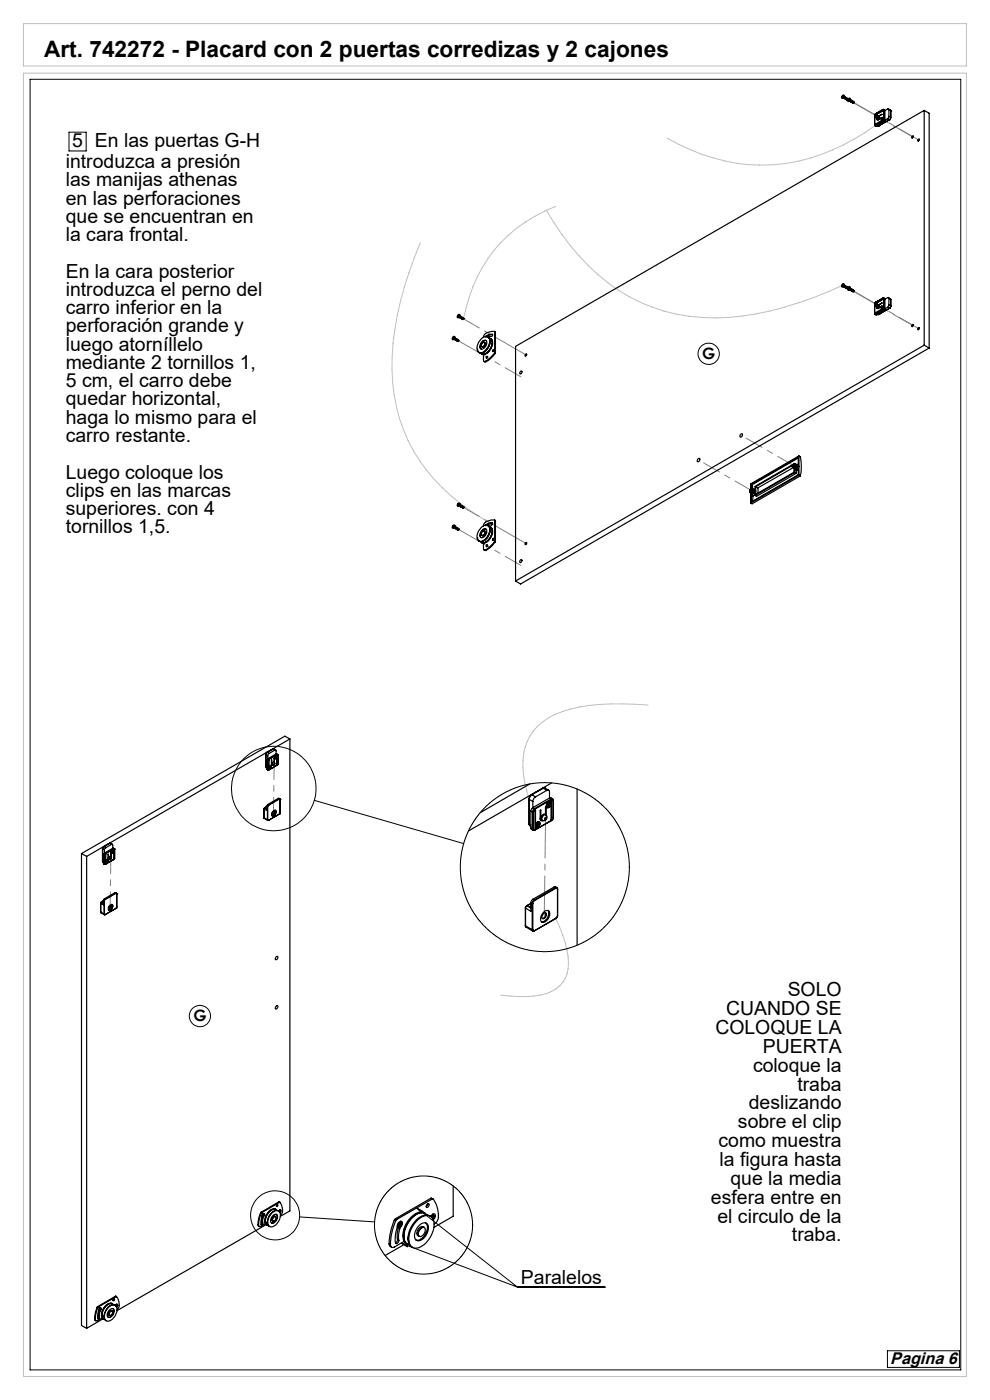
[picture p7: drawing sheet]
<svg xmlns="http://www.w3.org/2000/svg" width="210mm" height="297mm" viewBox="0 0 210 297" stroke-linecap="round" stroke-linejoin="round" font-family="sans-serif">
<g fill="none" stroke="#000" stroke-width=".21">
<path d="M6.4 16.8h197.4v273.8h-197.4zM14.6 28h3.7v4h-3.7zM66.7 169.8l31.7 9.2M63.5 258.2l15.9 1M88.4 256.3l1.3 .7-.3 .4zM88.4 256.3l21.3 16.7M85.1 263.7l1.5 .4-.2 .4zM85.1 263.7l24.6 9.3M109.7 273h18.6M188.2 286.6h15.3v3.5h-15.3z"/>
<circle cx="150.3" cy="75.1" r="2.26"/>
<circle cx="58.1" cy="167.3" r="9"/>
<circle cx="115.6" cy="183.9" r="17.9"/>
<circle cx="42.4" cy="215.6" r="2.25"/>
<circle cx="58.4" cy="257.8" r="5.2"/>
<circle cx="89.8" cy="259.9" r="10.4"/>
</g>
<path d="M115.4 194.3l.3-20.7" fill="none" stroke="#808080" stroke-width=".21" stroke-dasharray="15.2 1.3 1.3 1.3" stroke-dashoffset="6.8"/>
<path d="M5 15.5h200v276.5h-200zM5 5h200v9h-200zM185.7 26.6a41.3 41.3 0 0 1-24.6 8.4 41.4 41.4 0 0 1-19.6-5.7M89.1 51.5a70.7 70.7 0 0 0-5.9 24.2 35.4 35.4 0 0 0 14.6 31.2l2.2 1.6 4.9 3M115.9 44.6a48.5 48.5 0 0 0 17.6 18.4 39.3 39.3 0 0 0 26.8 3.6 77.7 77.7 0 0 0 18.8-6.2M117.9 43.8a29.9 29.9 0 0 0-19 21.5l-.6 2.4M137.5 149.6a52.5 52.5 0 0 0-16.5 .8 13.4 13.4 0 0 0-8.6 5.8 15 15 0 0 0-.7 11.5l.6 1.9M117.9 194.8a21.5 21.5 0 0 1 2.6 10.7 6.5 6.5 0 0 1-5.8 5.6 25.6 25.6 0 0 1-8.5 0" fill="none" stroke="#c0c0c0" stroke-width=".21"/>
<path d="M97.3 72.3l13.2 7.6M111.6 75.3l-13.3-7.6M97.3 112.3l13.2 7.6M111.6 115.3l-13.3-7.6" fill="none" stroke="#808080" stroke-width=".21" stroke-dasharray="15.2 1.3 1.3 1.3" stroke-dashoffset="7.6"/>
<path d="M158.3 93l10 5.8M159.3 104l-10-5.8" fill="none" stroke="#808080" stroke-width=".21" stroke-dasharray="15.2 1.3 1.3 1.3" stroke-dashoffset="11.3"/>
<path d="M179.9 21.1l13.7 7.9M181.1 21.8l13.8 7.9M179.9 61.1l13.7 7.9M181.1 61.8l13.8 7.9" fill="none" stroke="#808080" stroke-width=".21" stroke-dasharray="15.2 1.3 1.3 1.3" stroke-dashoffset="7.9"/>
<path d="M58 172.4l.2-10.3M23.5 182.1l-.1 10.3" fill="none" stroke="#808080" stroke-width=".21" stroke-dasharray="15.2 1.3 1.3 1.3" stroke-dashoffset="12"/>
<path d="M88.4 256.3l1.3 .7-.3 .4zM85.1 263.7l1.5 .4-.2 .4z" fill="#000"/>
<g fill="none" stroke="#000" stroke-width=".25">
<path d="M178.6 20.6h.1M178.6 20.6h.2M178.7 20.6h.1M178.7 20.2a.23 .23 0 0 1 .4 0 .23 .23 0 0 1-.1 .4 .28 .28 0 0 1-.2 .3 .28 .28 0 0 1-.3-.2zM178.8 20.6h.1M178.8 20.4h.1M178.8 20.4v.1M178.8 20.4v.3v-.1M178.8 20.5l-.2 .1M178.8 20.5h.1M178.8 20.5l-.1 .1M178.9 20.5l.1-.1-.2 .1"/>
<path d="M179.1 20.4l-.1 .3-.2 .1M179.1 20.5l.1 .2-.2 .2 .1-.3M179.2 20.6l-.1 .2M179.2 20.6l.1 .1-.2 .3 .1-.3M179.3 20.7l-.1 .2M179.3 20.6l.2 .2-.2 .2 .1-.3M179.4 21h.1M179.5 20.8l-.1 .2M179.5 20.7l.1 .2-.2 .2 .1-.3M179.6 20.9l-.1 .2M179.6 20.8l.1 .2-.1 .2 .1-.3M179.7 21.1v.1"/>
<path d="M179.7 21.2h.1M179.7 21v.2M179.7 20.9l.2 .1M179.9 21.2l.1 .1M180 21.3h.1M180 20.9a.29 .29 0 0 1 .4 .1 .29 .29 0 0 1-.2 .4l-.3 .2a.41 .41 0 0 1 .1-.7zM180 21v.2M180 21v.4l.1-.1M180 21.2h-.1M180 21.2h.1M180 21h.1M180.2 21.2v-.2l-.3 .2"/>
<path d="M180.2 21.4h.1M180.3 21v.4l-.2 .1M180.3 21.2v.2M180.3 21.1l.1 .2-.1 .2-.1-.1M180.4 21.3v.2M180.4 21.2l.2 .1-.2 .3 .1-.3M180.6 21.4l-.1 .2M180.6 21.3l.1 .2-.1 .2 .1-.3M180.7 21.6v.1M180.7 21.4v.3M180.7 21.4l.2 .2-.2 .2 .1-.3M180.9 21.5l-.1 .2"/>
<path d="M180.9 21.4l.1 .1-.1 .4v-.3M181 21.6l-.1 .2M181 21.6l.2 .2-.2 .1v-.1M181.2 21.7l-.1 .2M185.5 26.6l.1 .1M185.5 24.4h.1M185.5 24.4v2.1M185.6 26.6h.1M185.6 24.4h.1M185.6 26.7l.3 .1M185.6 26.7h.1M185.7 24.5l.2-.2a.28 .28 0 0 1 .1 .4 .28 .28 0 0 1-.4 .1z"/>
<path d="M185.7 26.6v.1M185.7 24.1v.1M185.7 26.7l.2 .1M186 25.3l.2 .2 .9-.6-.8 .4M186 25.3l.3 .1M186.1 24.5l-.2-.1-.1 .2v.2h.1M186.1 26.7h.1M186.2 26.6l.2 .1M186.3 24.7l.8-.5-.7 .5M186.3 25.3l.1 .1M186.3 24.7a.34 .34 0 0 0-.4 .2 .34 .34 0 0 0 .1 .4M186.3 24.7a.36 .36 0 0 1 0 .6"/>
<path d="M186.3 24.7v.4l-.3 .2M186.4 26.7h-.2M186.4 26.7h.1M187.2 25.5l.1-.1a.22 .22 0 0 0 .1-.3 .22 .22 0 0 0-.4-.1 .27 .27 0 0 0-.1 .3 .27 .27 0 0 0 .1 .2M187.3 25.7h.1M187.3 23.2h.1M187.3 23.2l-1.6 .9M187.3 25.7l-1.6 .9M187.3 25.6l.1-.2-1.8 1v.2M187.3 23.2l-1.7 1-.1 .2 1.8-.9M187.3 23.2v.3M187.3 25.7l.2 .2"/>
<path d="M187.3 25.6l-1.7 1M187.3 25.6h.1M187.3 25.7l-1.6 1M187.3 23.5h.1M187.4 25.4v.1M187.4 25.2v-.1a.21 .21 0 0 0-.3 .1 .21 .21 0 0 0 0 .3M187.4 23.2h.1M187.4 25.6l-1.8 1M187.4 23.5l-1.8 .9M187.4 25.5l-.1 .2M187.4 25.5v.1M187.4 23.2v.3"/>
<path d="M187.4 23.2l.1 .2M187.5 23.2h-.2M187.5 25.4h.1M187.5 25.4l-.1 .1M187.5 23.4h.1M187.5 23.2l.2 .3M187.5 23.2v.2M187.5 23.4v2M187.5 25.9l-1.6 .9M187.5 25.4l-.2 .3M187.5 25.4l.2 .1M187.5 23.4l.2 .1"/>
<path d="M187.7 25.5l-.2 .4M187.7 23.5v2M188.3 25.2l.4 .2M188.3 25.2l-.6 .3M188.5 23.1l.4 .4M188.6 24.7l-.3 .5M188.6 23.3l-.3-.2-.6 .4M188.6 23.3v1.4M188.6 24.7l.3 .2M188.6 23.3l.3 .2M188.7 25.4h.1M188.7 25.4l-2.3 1.3"/>
<path d="M188.9 24.9l-.2 .5M188.9 24.9h.1M188.9 23.5h.1M188.9 23.5v1.4M193.7 28.9l-.2 .4M194.8 29.6l.1-.1a.19 .19 0 0 1 .1 .3 .19 .19 0 0 1-.3-.1zM195 29.6l-.2 .3M196 23.4l-86.6 50.1v49.8M196 23.4v49.8M196 23.4l1.1 .6v49.8M96 71.8h.2M96 71.8h.1"/>
<path d="M96.1 71.5v-.1a.23 .23 0 0 1 .4 0 .23 .23 0 0 1-.1 .4 .28 .28 0 0 1-.1 .3 .28 .28 0 0 1-.4-.2zM96.1 71.8h.1M96.2 71.5v.2M96.2 71.5v.4v-.1M96.2 71.7l-.2 .1M96.2 71.8h.1M96.2 71.7h.1M96.2 71.5v.1M96.2 71.7l-.1 .1M96.3 71.7l.1-.1-.2 .1M96.5 71.5l-.1 .4-.2 .1M96.5 71.6l.1 .3-.2 .2 .1-.3"/>
<path d="M96.6 71.8l-.1 .2M96.6 71.8l.1 .1-.1 .2 .1-.2M96.7 72.1h.1M96.7 71.9v.2M96.7 71.8l.2 .2-.2 .2 .1-.3M96.9 72l-.1 .2M96.9 71.9l.1 .2-.2 .2 .1-.3M97 72.1l-.1 .1M97 72l.2 .2-.2 .2 .1-.3M97.1 72.3v.1M97.1 67.1h.1M97.1 67.1l.1 .1"/>
<path d="M97.1 66.8h.1a.23 .23 0 0 1 .3 0 .23 .23 0 0 1 0 .3 .28 .28 0 0 1-.2 .3 .28 .28 0 0 1-.3-.1zM97.2 72.1l-.1 .3M97.2 72.1l.1 .1-.1 .3-.1-.1M97.2 67.2h.1M97.2 66.9v.4v-.2M97.2 66.9v.1M97.2 67l-.1 .1M97.2 67.1l.1 .1M97.2 67l.1 .1M97.2 66.9h.1M97.3 72.2l-.1 .2M97.3 72.2h.1"/>
<path d="M97.3 67.1l-.1 .1M97.4 67v-.1l-.1 .2M97.4 67.3l-.1 .1M97.5 66.9l-.1 .4M97.5 67.1l-.1 .2M97.5 67l.1 .2-.1 .2-.1-.1M97.6 67.2v.1M97.6 67.1l.2 .2-.2 .2 .1-.3M97.7 67.4h.1M97.8 67.2v.2M97.8 67.2l.1 .1-.1 .3 .1-.3M97.9 67.3v.2"/>
<path d="M97.9 67.3l.2 .1-.2 .3 .1-.3M98.1 67.4l-.1 .2M98.1 67.3l.1 .2-.2 .2 .1-.3M98.1 67.7h.1M98.2 67.5v.2M98.2 67.4l.2 .2-.2 .2-.1-.1M98.4 67.6h.1M98.4 67.6l-.1 .2M102.2 71.8a.95 .95 0 0 1 1.2-.3 .95 .95 0 0 1 .5 1.2l-.1 .2a2.2 2.2 0 0 1-2.1 1.9 1.74 1.74 0 0 1 .1-2.6zM102.3 72.5a.57 .57 0 0 1 .8-.2 .57 .57 0 0 1 .1 .8 .88 .88 0 0 1-1.4 .8 1.39 1.39 0 0 1 .5-1.4zM102.3 72.8a.3 .3 0 0 1 .4-.2 .3 .3 0 0 1 .1 .5 .39 .39 0 0 1-.2 .4 .39 .39 0 0 1-.5-.1zM102.6 75.2v1.2a.26 .26 0 0 0 .1 .3 .26 .26 0 0 0 .3 0"/>
<path d="M102.7 76.7h.4M102.8 72.6a.55 .55 0 0 1 .1 .7 .55 .55 0 0 1-.7 .3 .64 .64 0 0 0 .6-1zM103 71.5a.86 .86 0 0 1 .8 .3 .86 .86 0 0 1 .1 .9 2.3 2.3 0 0 1-2.1 2.2l-.3-.3-.2-.6M103 76.7h.1M103.1 72.2a1.27 1.27 0 0 0-1 1.8M103.4 75.7l-.1 .3M103.8 71.7a1.27 1.27 0 0 1 .3 2 1.8 1.8 0 0 1-2 1.3l-.2-.1M104 71.8a1.37 1.37 0 0 1 .2 2 1.69 1.69 0 0 1-2.1 1.3 1.65 1.65 0 0 0 2-1.2 1.64 1.64 0 0 0-.1-2.1zM104.4 70.9a.33 .33 0 0 1-.1 .5 .33 .33 0 0 1-.4 0l-.4 .1a1.6 1.6 0 0 1 0 2.4 1.42 1.42 0 0 1-1.9 .9M104.4 70.9a1.71 1.71 0 0 0-1.5 .5M104.4 70.9l-1.2 .5M104.8 74.3l-.2 .3"/>
<path d="M104.9 70.3l-.9 .1a1.4 1.4 0 0 0-1.4 1.1M104.9 70.3l.1 .1M104.9 74.9l-.9 1-1 .8M104.9 70.3l.2 .2M104.9 74.9l.2 .1M105 74.7l-.1 .2M105 70.4v4.3M105 74.7l.1 .1M105 70.4l.1 .1M105.1 75l-1 1-1 .7M105.1 74.8v.2M105.1 70.5v4.3"/>
<path d="M110.4 78.8l.2-.1a.29 .29 0 0 1 .1 .4 .29 .29 0 0 1-.5 .1zM111.5 75.1h.2a.25 .25 0 0 1 0 .3 .25 .25 0 0 1-.3 .1zM111.7 75.2l-.2 .3M178.6 60.6h.1M178.6 60.3h.1a.23 .23 0 0 1 .4-.1 .23 .23 0 0 1-.1 .4 .28 .28 0 0 1-.2 .3 .28 .28 0 0 1-.3-.2zM178.7 60.6h.1M178.8 60.5v.1M178.8 60.4v.1M178.8 60.4v.3v-.1M178.8 60.5l-.2 .1M178.8 60.4h.1M178.8 60.6h-.2"/>
<path d="M178.8 60.5l.2-.1zM179 60.5l-.2 .1M179.1 60.4l-.1 .3-.2 .2M179.1 60.5l.1 .2-.2 .2 .1-.3M179.2 60.6l-.1 .2M179.2 60.6l.1 .1-.2 .3 .1-.3M179.3 60.7l-.1 .2M179.3 60.6l.2 .1-.2 .4 .1-.4M179.5 60.8l-.1 .2M179.5 60.7l.1 .2-.2 .2 .1-.2M179.6 60.9l-.1 .2M179.6 60.8l.1 .2-.1 .2 .1-.3"/>
<path d="M179.7 61.2h.1M179.7 61v.2M179.7 60.9l.2 .1M179.9 61.2h.1M179.9 61.2l.1 .1M180 61.3h.1M180 60.9a.29 .29 0 0 1 .4 .1 .29 .29 0 0 1-.2 .4l-.2 .2a.35 .35 0 0 1-.3-.4 .35 .35 0 0 1 .3-.3zM180 61v.2M180 61v.4v-.2M180 61.2l.1 .1M180 61h.1M180 61.2h-.1"/>
<path d="M180 61.2h.1M180.2 61.2v-.2l-.2 .3M180.2 61.4h.1M180.3 61.2l-.2 .3M180.3 61.2v.2M180.3 61.1l.1 .2-.1 .2-.1-.1M180.3 61v.2M180.4 61.3v.2M180.4 61.2l.2 .2-.2 .2 .1-.3M180.6 61.4l-.1 .2M180.6 61.3l.1 .2-.1 .2 .1-.3M180.7 61.5v.1"/>
<path d="M180.7 61.4l.2 .2-.2 .2 .1-.3M180.9 61.5l-.1 .2M180.9 61.5l.1 .2-.2 .2 .1-.3M180.9 61.8h.1M181 61.6v.2M181 61.6l.2 .2-.2 .1v-.1M181.2 61.7l-.1 .2M185.5 64.4l.1 2.3M185.5 64.5h.1M185.6 66.6h.1M185.6 64.4h.1M185.6 66.7l.3 .1"/>
<path d="M185.6 64.4l-.1 .1M185.6 66.7h.1M185.7 64.5l.2-.2a.28 .28 0 0 1 .1 .4 .28 .28 0 0 1-.4 .1zM185.7 66.6v.1M185.7 66.7l.2 .1M186 65.3l.3 .1 .8-.5-.8 .4M186 64.8l.2 .1-.2 .1zM186 65.3l.3 .1M186.1 64.5l-.3 .1v.2h.1M186.1 66.7h.1M186.2 66.6l.2 .1M186.3 64.7l.8-.5-.7 .5"/>
<path d="M186.3 65.3l.1 .1M186.3 64.7a.34 .34 0 0 0-.4 .2 .34 .34 0 0 0 .1 .4M186.3 64.7a.36 .36 0 0 1 0 .6M186.3 64.7l.1 .1a.4 .4 0 0 1-.4 .5M186.4 66.7h-.2M186.4 66.7h.1M187.2 65.5l.2-.4a.3 .3 0 0 0-.4 .1 .3 .3 0 0 0 0 .4M187.3 63.2l.2 .2M187.3 63.2l-1.6 1M187.3 65.7v.1M187.3 63.2h.1M187.3 65.7l-1.6 .9"/>
<path d="M187.3 65.6l.1-.2-1.8 1v.2M187.3 63.2l-1.7 1v.2M187.3 63.2v.3M187.3 65.8l.2 .1M187.3 65.6l-1.7 1M187.3 65.6h.1M187.3 65.8l-1.6 .9M187.3 63.5l-1.7 .9M187.3 63.5h.1M187.4 65.4v.1M187.4 65.2h-.3v.3M187.4 63.2h.1"/>
<path d="M187.4 65.6l-1.8 1M187.4 63.5l-1.8 .9M187.4 65.5l-.1 .2M187.4 65.5v.1M187.4 63.2v.3M187.4 63.2l.1 .2M187.5 65.4h.1M187.5 65.4l-.1 .1M187.5 63.4h.1M187.5 63.2l.2 .3M187.5 63.4v2M187.5 65.9l-1.6 .9"/>
<path d="M187.5 65.4l-.2 .4M187.5 65.4l.2 .1M187.5 63.4l.2 .1M187.7 65.5l-.2 .4M187.7 63.5v2M188.3 65.2l.4 .2M188.3 65.2l-.6 .3M188.5 63.1l.3 .3M188.6 64.7l-.3 .5M188.6 63.3l-.3-.2-.6 .4M188.6 64.7l.3 .2M188.6 63.3v1.4"/>
<path d="M188.6 63.3l.3 .2M188.7 65.4h.1M188.7 65.4l-2.3 1.3M188.8 63.4l.1 .2M188.8 63.4l.1 .1M188.9 64.9l-.2 .5M188.9 64.9h.1M188.9 63.5v1.4M193.4 69l.2-.2a.22 .22 0 0 1 .1 .3 .22 .22 0 0 1-.3 .1zM193.7 68.9l-.2 .4M194.7 69.6l.2-.1a.2 .2 0 0 1 .1 .3 .2 .2 0 0 1-.3 0zM195 69.6l-.2 .4"/>
<path d="M196 73.2l-86.6 50.1M196 73.2l1.1 .6M197.1 73.8l-86.7 50.1-1-.6M148 97.4l.1-.1a.23 .23 0 0 1 .3 0 .23 .23 0 0 1 0 .3 .28 .28 0 0 1-.2 .4 .28 .28 0 0 1-.3-.2zM157.2 92a.32 .32 0 0 1 .3 .4 .32 .32 0 0 1-.3 .3 .37 .37 0 0 1-.3-.3 .37 .37 0 0 1 .3-.4zM168.1 99h.1M168.1 98.9v.1M168.1 98.9h.1M168.1 99v.1M168.1 98.7v.2M168.1 98.7h.1M168.1 99.1h.1"/>
<path d="M168.1 98.7l-7.8 4.6M168.2 98.7h.1M168.2 99.1h.1M168.2 99.1l.5 .3M168.2 98.5v.2M168.2 98.5h.1M168.2 99.1l.6 .3M168.3 99.1h.1M168.3 99.1l.6 .3M168.3 99.2l-7.5 4.3M168.3 98.5h.1M168.4 98.5h-.1"/>
<path d="M168.4 99l-.1 .1M168.4 99h.1M168.4 99l.6 .3M168.4 98.4h.1M168.4 98.4l.1 .1M168.4 99.3v.9l-8.1 4.7v-1.6M168.4 98.4v.1M168.4 99l.6 .4M168.5 99h-.1M168.5 99l.6 .3M168.5 98.4h.1M168.5 98.5h.1"/>
<path d="M168.5 99h.1M168.5 98.4l.7 .5M168.5 98.4v.1M168.5 98.4l.1 .1M168.5 98.8v.2M168.5 98.8h.1M168.5 98.8l.6 .4M168.5 98.8l.6 .3M168.6 98.5h.1M168.6 98.6h.1M168.6 98.7h.1M168.6 98.8h.1"/>
<path d="M168.6 98.3l.3 .2v.2M168.6 98.5l.5 .3M168.6 99.7l.7-.5v1.5l-9.9 5.8v-1.5M168.6 98.3l-8.4 4.9v.5l-.3 .2M168.6 98.3v.2M168.6 99.4v.2l.3-.2M168.6 99.7v.6M168.6 98.5h-.1M168.6 98.7l.5 .3M168.6 98.6l.6 .3M168.6 98.8l.5 .4M168.6 99.7l.3 .2"/>
<path d="M168.6 98.7l-.1 .1M168.6 98.5l.6 .4M168.6 98.6l.6 .4M168.6 98.5v.1M168.6 98.6v.1M168.6 98.7l.6 .4M168.7 99.4h.1M168.8 99.4h.1M168.9 99.4h.1M168.9 99.9v.5M168.9 98.7l.4-.2v-1.5l-9.9 5.7M168.9 99.3l.1 .1"/>
<path d="M169 99.3v.1M169 99.3h.1M169 98.7l.3-.2v.7l-.4 .2M169.1 99.3h.1M169.1 98.8h.1M169.1 99.2v.1M169.1 99.1v.1M169.1 99.2h.1M169.1 98.8l.2 .2M169.1 99l.1 .1M169.2 99.1h.1M169.2 99h.1"/>
<path d="M169.2 99.1l-.1 .1M169.2 99h-.1M169.3 99h.1M169.3 99.6l-.4 .3M169.3 97.2l-9.7 5.6M169.5 96.7l.3 .2a9.9 9.9 0 0 1 0 4.1M169.5 96.7v4.1M169.5 96.7l-10.3 6v1M96 111.8h.1M96.1 111.5v-.1a.23 .23 0 0 1 .4 0 .23 .23 0 0 1-.1 .4 .28 .28 0 0 1-.1 .3 .28 .28 0 0 1-.4-.2zM96.1 111.8h.1M96.2 111.7v.1"/>
<path d="M96.2 111.5v.2M96.2 111.5v.4v-.1M96.2 111.7l-.2 .1M96.2 111.5v.1M96.2 111.8h-.2M96.2 111.7l.2-.1zM96.3 112h-.1M96.4 111.7l-.2 .1M96.5 111.5l-.2 .5M96.5 111.8l-.1 .1M96.5 111.7l.1 .2-.2 .2v-.2M96.6 111.8l-.1 .2"/>
<path d="M96.6 111.8l.1 .1-.1 .2 .1-.2M96.7 112.1h.1M96.7 111.9v.2M96.7 111.8l.2 .1-.2 .4v-.2l.1-.2M96.9 112l-.1 .2M96.9 111.9l.1 .2-.2 .2 .1-.3M97 112.1l-.1 .2M97 112l.2 .2-.2 .2 .1-.3M97.1 112.4h.1M97.1 107.1l.1 .1M97.1 106.9l.1-.1a.23 .23 0 0 1 .3 0 .23 .23 0 0 1 0 .3 .28 .28 0 0 1-.2 .3 .28 .28 0 0 1-.3-.1zM97.2 112.1l-.1 .3"/>
<path d="M97.2 112.1l.1 .2-.1 .2-.1-.1M97.2 107.2h.1M97.2 107l.1 .1M97.2 106.9v.4l.1-.1M97.2 106.9v.1M97.2 107l-.1 .1M97.2 106.9h.1M97.3 112.3h.1M97.3 112.3l-.1 .1M97.3 107.1h-.2M97.3 107l.1-.1zM97.4 107l-.1 .1"/>
<path d="M97.5 106.9v.4l-.2 .1M97.5 107l.1 .2-.1 .2v-.3M97.6 107.2v.1M97.6 107.1l.2 .2-.2 .2 .1-.3M97.7 107.5h.1M97.8 107.2v.3M97.8 107.2l.1 .2-.1 .2 .1-.3M97.9 107.3v.2M97.9 107.3l.2 .2-.2 .2 .1-.3M98.1 107.4l-.1 .2M98.1 107.3l.1 .2-.2 .2 .1-.2M98.1 107.7h.1"/>
<path d="M98.2 107.5v.2M98.2 107.4l.2 .2-.2 .2v-.1M98.4 107.6h.1M98.4 107.6l-.1 .2M102 112a1.01 1.01 0 0 1 .9-.6 1.01 1.01 0 0 1 1 .6 2.47 2.47 0 0 1-2.2 2.8 1.6 1.6 0 0 1 0-2.4zM102.3 112.9a.34 .34 0 0 1 .6-.2 .34 .34 0 0 1-.1 .6 .35 .35 0 0 1-.6 .3 .35 .35 0 0 1 0-.6zM102.4 112.4a.56 .56 0 0 1 .8-.1 .56 .56 0 0 1 0 .8 .92 .92 0 0 1-1.4 .8 1.46 1.46 0 0 1 .6-1.5zM102.6 115.2v1.2a.26 .26 0 0 0 .1 .3 .26 .26 0 0 0 .3 0M102.6 111.5h.1M102.7 116.7h.4M102.8 112.6a.55 .55 0 0 1 .1 .7 .55 .55 0 0 1-.7 .3 .64 .64 0 0 0 .6-1zM103 111.5a.86 .86 0 0 1 .8 .3 .86 .86 0 0 1 .1 .9 2.3 2.3 0 0 1-2.1 2.2l-.3-.3-.2-.6"/>
<path d="M103 116.7h.1M103.1 112.3a1.27 1.27 0 0 0-1 1.7M103.4 115.7l-.1 .3M103.4 115.7h.1M103.8 111.7a1.27 1.27 0 0 1 .3 2 1.8 1.8 0 0 1-2 1.3l-.2-.1M104 111.8a1.37 1.37 0 0 1 .2 2 1.69 1.69 0 0 1-2.1 1.3 1.65 1.65 0 0 0 2-1.2 1.64 1.64 0 0 0-.1-2.1zM104.4 110.9l.1 .1a.47 .47 0 0 1-.7 .4l-.3 .1a1.63 1.63 0 0 1 0 2.4 1.51 1.51 0 0 1-1.9 .9M104.4 110.9a1.71 1.71 0 0 0-1.5 .5M104.4 110.9h.1M104.5 111h-.5l-.8 .4M104.8 114.3l-.2 .3M104.9 114.9l-.9 1-1 .8"/>
<path d="M104.9 110.3l.2 .2M104.9 114.9l.2 .1M105 110.4a2.24 2.24 0 0 0-2.4 .9v.2M105 114.7l-.1 .2M105 110.4v4.3M105 114.7l.1 .1M105 110.4l.1 .1M105.1 115l-1 1-1 .7M105.1 114.8v.2M105.1 110.5v4.3M110.4 118.8l.2-.1a.29 .29 0 0 1 .1 .4 .29 .29 0 0 1-.5 .1zM111.4 115.2l.3-.1a.25 .25 0 0 1 0 .3 .25 .25 0 0 1-.3 .1z"/>
<path d="M111.7 115.2l-.2 .3M159 104.2h.1M159 104.1h.1M159 104.2l.1 .1M159 104v.1M159.1 104h-.1M159.1 103.9h.1M159.1 104.3h.1M159.1 104.3l.6 .4M159.2 103.7l-.1 .2M159.2 103.7h.1M159.2 104.3h.1"/>
<path d="M159.2 104.3l.6 .4M159.2 104.4v2.3M159.3 104.3l.5 .3M159.3 103.7h.1M159.3 104.3h.1M159.3 103.7h-.1M159.3 104.2v.1M159.3 104.2l.6 .4M159.3 103.6h.1M159.3 103.6l.1 .1M159.3 103.6v.1M159.4 103.7h.1"/>
<path d="M159.4 102.7l.1 1M159.4 104.2h-.1M159.4 103.7l.7 .3M159.4 104.5v.4l.4-.3M159.4 105l.8-.5v.6M159.4 102.7l.2 .1M159.4 105l.3 .2M159.4 104.2l.6 .3M159.4 104.2h.1M159.4 104.1l.6 .4M159.5 103.7h.1M159.5 104.1h-.1"/>
<path d="M159.5 104.1h.1M159.5 104.1l.6 .3M159.5 103.7l.1 .2M159.5 104h.1M159.5 104l.6 .4M159.5 104l.6 .3M159.5 103.7l.6 .3M159.5 103.9l.6 .3M159.5 103.7l.6 .4zM159.5 103.9l.6 .4M159.6 102.8l.1 1M159.6 103.9h.1"/>
<path d="M159.6 103.9l.5 .3M159.6 103.9l-.1 .1M159.7 104.7h.1M159.7 105.2l-.1 1.2M159.8 104.6h.1M159.9 104.6h.1M159.9 104l.3-.1v.6l-.4 .1M160 104.5h.1M160 104h.1M160.1 104.4h.1M160.1 104h.1M160.1 104.1h.1"/>
<path d="M160.1 104.3h.1M160.1 104.2h.1M160.2 104.9l-.5 .3M160.3 103.3l.5 .2M160.8 103.5v1.1M168.6 100.3l-8.4 4.8M168.6 100.3l.3 .1M168.9 100.4l-8.4 4.9-.3-.2M169.5 100.8l-10.3 5.9M169.5 100.8l.3 .2M169.8 101l-10.3 5.9-.3-.2M56.7 159.6l-.3 .5"/>
<path d="M56.7 159.6h.1M56.7 159.6l.4 .2M57.1 159.8l-.3 .5M57.9 158.9h.1M57.9 158.9l-1.2 .7M57.9 158.9l.4 .2M58.1 158.9h-.2M58.1 158.9l.4 .2M58.3 159.1h.2l.1 .8M58.3 159.1l-1.2 .7M58.6 159.9l.3 .2M58.6 159.9l-1.8 1.1"/>
<path d="M58.6 159.9l.1 .2M61.5 156.8l-43.1 24.9M61.5 156.8v100.1l-2.1 1.2M61.5 156.8l-1.1-.6-43.1 24.9M22 179.6l-.3 .5M22 179.6h.1M22 179.6l-.2 .5M22 179.6l.4 .2M22.4 179.8l-.2 .5M23.2 178.9h.3M23.2 178.9h.1M23.2 178.9l-1.2 .7"/>
<path d="M23.2 178.9l.4 .2M23.5 178.9h-.3M23.5 178.9l.3 .2M23.6 179.1h.3v.8M23.6 179.1l-1.2 .7M23.9 179.9l.3 .2M23.9 179.9l-1.7 1.1M23.9 179.9l.2 .2M56 173.5l.8 .6M56 171.6h.1M56 173.5h.1M56 171.6v1.9"/>
<path d="M56 173.5l.7 .4M56.1 171.4l-.1 .2M56.1 171.4h.1M56.2 171.4l-.2 .2M56.2 171.4l.4 .2M56.4 162.7l.1 .2M56.4 160.1v2.6M56.4 160.1h.1M56.4 162.7h.1M56.4 160.1l.4 .2M56.4 162.7l.2 .1M56.4 171.2l-.3 .2"/>
<path d="M56.4 171.2l-.2 .2M56.4 171.2l.2 .1M56.5 162.9h.1M56.6 163.1l.2 .3M56.6 171.1h.1M56.6 171.1v.8l-.6-.3M56.6 161.3v1.8M56.6 171.4v.2M56.6 161.3l.2 .1M56.6 163.1l.2 .1M56.7 171.1h.1M56.7 173.9h.1"/>
<path d="M56.7 173.9l.1 .2M56.7 171.1v2.8M56.8 163.2l.1 .2M56.8 163.2v.2M56.8 161.4v1.8M56.8 170.7l-.2 .4M56.8 173.9l.2 .1M56.8 161l-.2 .3M56.8 170.7l.1 .1M56.8 160.3v.7M56.8 171.1v2.8M56.8 161l.2 .1"/>
<path d="M56.8 163.4h.1M56.9 163.3v.1M56.9 161.3v.1M56.9 161.3v2M56.9 163.3h.1M56.9 161.3l-.1 .1M56.9 161.4l.2-.2v2.1h-.2M56.9 161.3h.1M56.9 161.4v1.9M56.9 170.8l-.2 .3M56.9 170.8h.1M57 174l-.2 .1"/>
<path d="M57 170.8l-.2 .3M57 161.1l-.2 .3M57 161.1h.1M57 174h.1M57 161.1l-.1 .2M57 161.2l-.1 .1M57 161.2h.1M57.1 162.8a.24 .24 0 0 1 .1-.3 .24 .24 0 0 1 .3 .1v.1a.28 .28 0 0 1-.1 .3 .28 .28 0 0 1-.3 0M57.1 162.7a.28 .28 0 0 1 .3-.3 .28 .28 0 0 1 .2 .3 .28 .28 0 0 1-.2 .3l-.3 .2M57.3 162.8l-.2 .1 .1-.1M57.3 162.7h.1M57.3 162.8h.1"/>
<path d="M57.3 162.9v.1M57.3 162.7v-.1v.4M57.3 162.8v.2M57.3 162.7h.2M57.4 162.7l-.1 .1M57.4 162.7h.1M57.5 162.7l-.2 .1M57.6 162.2l.2 .1M57.6 162.1h.1M57.6 162.1v-.9v1l.3 .1M57.9 172.1a.42 .42 0 0 1 .6-.1 .42 .42 0 0 1 0 .6 .47 .47 0 0 1-.4 .5 .47 .47 0 0 1-.5-.2zM57.9 172.2h.1a.3 .3 0 0 1 .2 .3 .3 .3 0 0 1-.4 .2z"/>
<path d="M58.1 172.1a.42 .42 0 0 1-.3 .6M58.1 161.7l.1-.8v.8M58.2 161.7a.38 .38 0 0 1 0 .5 .38 .38 0 0 1-.4 .1M58.2 161.7a.34 .34 0 0 0-.4 0 .34 .34 0 0 0-.2 .4M58.2 161.7a.39 .39 0 0 0-.4 .2 .39 .39 0 0 0 0 .4M58.4 171.9a.85 .85 0 0 1-.7 1.2M58.4 160.7l-.1 .1zM58.4 160.4h.2a.28 .28 0 0 1 .1 .4 .28 .28 0 0 1-.4 0zM58.5 160.6l-.2 .1M58.5 160.5v.1M58.5 160.6v.1M58.5 160.8h.1"/>
<path d="M58.5 160.6v-.2v.4M58.5 160.7v.1M58.5 160.6l.2-.1-.2 .2M58.6 160.5l-.1 .1M58.7 162.2l.1 .1M58.7 160.1h.1M58.7 160.3a.38 .38 0 0 0-.4 .2 .38 .38 0 0 0 .2 .5l.2-.3M58.7 160.1h.2M58.7 160.3l.1 1.9M58.7 160.1l-1.7 1M58.7 160.3h.1M58.8 160.3l.1-.2v2"/>
<path d="M58.8 162.3h.1M58.8 162.3l-1.8 1.1M58.8 160.1l-1.8 1M58.8 162.3l-1.8 1M58.9 160.1v.1M58.9 160.1h-.1M58.9 160.1l-.2 .2M58.9 160.1h.1M58.9 162v.1M58.9 162.1l-.1 .1M58.9 160.2h.1M58.9 162h.1"/>
<path d="M59.1 169.4h.2M59.1 169.4l.1 .1M59.1 169.4l-2.3 1.3M59.2 169.5h.1M59.2 169.5l-2.3 1.3M59.2 169.5l.2 .1M59.2 172.7h.1M59.2 172.7l-2.2 1.3M59.2 169.5l-2.2 1.3M59.3 169.4l.1 .2M59.3 169.4l-.1 .1M59.4 172.4l-.2 .3"/>
<path d="M59.4 169.6h.1M59.4 169.6v2.8M112.2 174.8l.2 .4M112.2 169.5l.1 .1M112.2 174.8h.1M112.2 169.5v5.3M112.3 174.8v.2l.3 .3M112.3 169.6l.7 .4M112.3 169.6v5.2M112.3 174.8l.3 .2M112.4 166.3l-10.5 6.1M112.6 175.7l.5 .4"/>
<path d="M112.6 172.1v3.6M112.6 172.1l.4 .2M112.6 175.7l.4 .2M112.7 168.6l-.3 .4-.2 .5M112.7 168.6h.1M112.8 168.6l-.4 .4-.1 .6M112.8 168.6l.8 .4M113 172.3h.1M113 175.9h.1M113 175.9l.1 .2M113 172.3v3.6M113 171.3l-.3 .4-.1 .4"/>
<path d="M113 170v1.3M113 171.3l.4 .3M113.1 176.1l.2 .1M113.1 175.9l.1 .2M113.1 172.3v3.6M113.2 176v.1M113.2 172.1h.1M113.2 172.1v3.9M113.2 176h.1M113.2 176.1h.1M113.2 171.9l-.1 .4M113.2 172.1l.2-.3h.2v4a.21 .21 0 0 1-.1 .3 .21 .21 0 0 1-.3-.1"/>
<path d="M113.2 171.9v.2M113.4 171.6l-.3 .3-.1 .4M113.4 171.6l.1 .1M113.5 171.7l-.3 .2M113.5 171.8l-.3 .1M113.6 169l-.3 .3-.3 .7M113.6 175a.5 .5 0 0 1 .3-.5 .5 .5 0 0 1 .6 .2 .74 .74 0 0 1-.8 .8h-.1M113.6 174.8a.5 .5 0 0 1 .5-.5 .5 .5 0 0 1 .5 .5 .86 .86 0 0 1-1 .9M113.7 175.2h.2l-.2 .1zM113.9 175l-.2 .2M113.9 174.8l.2 .1M113.9 175h.2"/>
<path d="M114 175.3l.1 .1M114.1 174.9v-.3l-.2 .1v.8l.2-.1M114.1 175v.4M114.1 174.9l.3-.2v.2M114.2 174.8l-.3 .2M114.3 174.8l.1 .1M114.4 174.9l-.3 .1M114.6 173.8l.5 .3M114.6 173.6h.1M114.7 173.6v-1.8l-.1 .1v2l.2 .2h.3M115.2 167.2h.1M115.2 167.2l-2.5 1.4"/>
<path d="M115.2 167.2l.3-.1 .9 .5M115.2 167.2l-2.4 1.4M115.2 167.2l.8 .5M115.6 167.2h-.4M115.7 173.4h.1a.28 .28 0 0 1 .1 .3 .28 .28 0 0 1-.4 .1zM115.7 172.8v-1.5l.2-.1v1.7M115.8 172.9a.71 .71 0 0 1 .1 .9 .71 .71 0 0 1-.8 .3M115.8 172.9a.72 .72 0 0 0-.8 0 .72 .72 0 0 0-.3 .7M115.8 172.9a.83 .83 0 0 0-.7 1.2M116 167.7a.35 .35 0 0 1 .4-.1 .35 .35 0 0 1 .2 .4v1.3M116 167.7l-2.4 1.3M116.1 170.8h.2l-.2 .2z"/>
<path d="M116.2 170.4a.39 .39 0 0 1 .5-.3 .39 .39 0 0 1 .1 .6l-.3 .5h-.4l-.1-.2zM116.3 170.6l-.2 .2M116.3 170.5l.2 .1M116.3 170.6l.2 .1M116.4 171l.1 .1M116.5 170.6v-.4l-.2 .1v.8h.2M116.5 170.7v.4M116.5 170.6l.3-.2v.2M116.6 169.3h.3l.3 .2M116.6 169.3l-3.6 2M116.6 169.3l.3 .2M116.6 170.5l-.3 .1"/>
<path d="M116.7 170.5l.1 .1M116.8 170.6l-.3 .1M116.9 173.8l.1 .2M116.9 169.5l.1 .1M116.9 170.1a.84 .84 0 0 0-.9 .3 .84 .84 0 0 0 0 1l.5-.1 .4-.6M116.9 169.9v3.9M116.9 169.5l-3.5 2.1M116.9 169.9l.1 .1M116.9 173.8l.1 .1M117 170l.2-.4 .1 .1v4l-.1 .3-.2-.1M117 174v.1M117 174.1l-3.5 2"/>
<path d="M117 169.6l-3.5 2.1M117 170v3.9M117 174l-3.5 2M117 166.1l-17.6 10.2M117.1 174l-.1 .1M117.2 169.6h-.2M117.2 169.6l-.3 .3M117.2 169.6h.1M117.2 169.5l.2 .3M117.2 169.5h-.3M117.4 173.4l-.1 .2M117.4 169.8h.1"/>
<path d="M117.4 173.4h.1M122.4 167.4v33.1M17.3 181.1l1.1 .6M17.3 181.1v100.1l1.1 .6M18.4 181.7v100.1M21.3 193.5l.1 .1M21.3 191.6h.1M21.3 193.5h.1M21.3 191.6v1.9M21.4 193.5v.1M21.4 191.6v1.9M21.4 193.5l.7 .4"/>
<path d="M21.4 193.6l.8 .5M21.5 191.4l-.2 .2M21.5 191.4h.1M21.5 191.4l-.1 .2M21.5 191.4l.4 .2M21.7 182.7l.2 .2M21.7 180.1h.1M21.7 182.7h.1M21.7 180.1v2.6M21.8 191.2h.1M21.8 180.1l.4 .2M21.8 182.7l.1 .1"/>
<path d="M21.8 191.2l-.3 .2M21.8 191.2l.1 .1M21.9 183.1l.3 .3M21.9 191.1h.2M21.9 191.1v.8l-.5-.3M21.9 181.3v1.8M21.9 191.4v.2M21.9 181.3l.2 .1M21.9 183.1l.2 .1M22.1 193.9v.2l.2-.1M22.1 191.1h.1M22.1 193.9h.1"/>
<path d="M22.1 191.1v2.8M22.1 181.4h.1M22.1 183.2h.1M22.1 183.2l.1 .2M22.1 181.4v1.8M22.2 183.4h.1M22.2 190.7l-.3 .4M22.2 193.9l.1 .1M22.2 181l-.3 .3M22.2 190.7l.1 .1M22.2 180.3v.7M22.2 191.1v2.8"/>
<path d="M22.2 181l.1 .1M22.2 183.2l.1 .2M22.2 181.4v1.8M22.2 183.3l.1 .1M22.2 181.3l.1 .1M22.2 181.3v2M22.2 183.3h.1M22.3 181.3l-.1 .1M22.3 181.4l.1-.2v2.1h-.1M22.3 181.3h-.1M22.3 183.4h.1M22.3 181.4v1.9"/>
<path d="M22.3 190.8l-.2 .3M22.3 190.8h.1M22.3 194h.1M22.3 190.8l-.1 .3M22.3 181.1l-.2 .3M22.3 181.1h.1M22.4 181.1l-.1 .2M22.4 181.2l-.1 .1M22.4 181.2h.1M22.4 182.8a.24 .24 0 0 1 .2-.3 .24 .24 0 0 1 .3 .1v.1a.28 .28 0 0 1-.2 .3 .28 .28 0 0 1-.3 0M22.4 182.7l.1-.1a.25 .25 0 0 1 .4 0 .25 .25 0 0 1-.1 .3l-.4 .3M22.6 182.8l-.1 .1v-.1"/>
<path d="M22.6 182.7h.1M22.6 182.9l.1 .1M22.6 182.8h.1M22.7 182.7v-.1v.4M22.7 182.8v.2M22.7 182.7h.1M22.7 182.7l-.1 .1M22.8 182.7h.1M22.8 182.7l-.1 .1M22.9 182.2l.3 .1M22.9 182.1h.1M23 182.1v-.9l-.1 1 .3 .1"/>
<path d="M23.1 192.2a.41 .41 0 0 1 .5-.3 .41 .41 0 0 1 .4 .5l-.1 .1a.52 .52 0 0 1-.3 .5 .52 .52 0 0 1-.6-.1zM23.3 192.2l.1-.1a.31 .31 0 0 1 .1 .4 .31 .31 0 0 1-.4 .1zM23.5 192.1l-.1 .5-.3 .1M23.5 181.7l.1-.8v.8M23.5 181.7a.35 .35 0 0 1 .1 .5 .35 .35 0 0 1-.4 .1M23.5 181.7a.34 .34 0 0 0-.4 0 .34 .34 0 0 0-.1 .4M23.5 181.7a.39 .39 0 0 0-.3 .2 .39 .39 0 0 0 0 .4M23.7 191.9a.85 .85 0 0 1-.6 1.2M23.8 180.4l.1-.1a.28 .28 0 0 1 .1 .4 .28 .28 0 0 1-.4 .1zM23.8 180.6l-.1 .2v-.1M23.8 180.5l.1 .1M23.8 180.8h.1"/>
<path d="M23.8 180.6l.1 .1M23.9 180.6v-.2v.4M23.9 180.7v.1M23.9 180.6h.1M23.9 180.5l-.1 .1M24 180.5v.1M24 180.6l-.1 .1M24.1 182.2v.1M24.1 180.1h.1M24.1 180.3a.4 .4 0 0 0-.5 .2 .4 .4 0 0 0 .1 .5l.4-.3M24.1 180.3v1.9M24.1 180.1l-1.8 1"/>
<path d="M24.1 180.3h.1M24.1 182.2h.1M24.1 182.3h.1M24.1 182.3l-1.7 1.1M24.1 180.1l-1.7 1M24.1 182.3l-1.7 1M24.2 182.3h-.1M24.2 180.1l.1 .1M24.2 180.1h-.1M24.2 180.1l-.1 .2M24.2 180.1h.1M24.3 182v.1"/>
<path d="M24.3 180.2v2h-.2M24.3 180.2l-.2 .1M24.4 189.4h.3M24.4 189.4l.2 .1M24.4 189.4l-2.2 1.3M24.6 189.5h.1M24.6 189.5l-2.3 1.3M24.6 189.5l.2 .1M24.6 192.7h.1M24.6 192.7l-2.3 1.3M24.7 189.4l.1 .2M24.7 189.4l-.1 .1"/>
<path d="M24.8 192.4l-.2 .3M24.8 189.6h.1M24.8 189.6v2.8M111.4 196.4l.2 .3M111.4 192.6h.1M111.4 196.4h.1M111.4 192.6v3.8M111.5 196.4l.1 .3M111.5 192.6v3.8M111.5 196.4l1.4 .8M111.6 196.7l1.4 .8M111.7 192.2l-.3 .4"/>
<path d="M111.7 192.2h.1M111.8 192.2l-.3 .4M111.8 192.2l.8 .4M112.3 191.8h.1M112.3 191.8l-.6 .4M112.3 191.8l.3 .2M112.6 191.5l.3 .2M112.6 191.5v1.8l-1.1-.7M112.6 192.3l-.2 .1 .2 .1M112.9 197.2l.1 .3h.3M112.9 191.7h.1M112.9 197.2h.1"/>
<path d="M112.9 191.7v5.5M113 190.8l-.3 .3-.1 .4M113 197.2l.2 .3 .2-.1M113 190.8l.3 .2M113 191.7v5.5M113.3 191l-.3 .2-.1 .5M113.3 191l.1 .1M113.4 191.1l-.4 .6M113.4 197.4l-.1 .1M115.2 193.6a.72 .72 0 0 1 .8-.5 .72 .72 0 0 1 .6 .7 1.76 1.76 0 0 1-1.6 1.8 1.27 1.27 0 0 1 .2-2zM115.2 193.9l.5-.3a.79 .79 0 0 1-.6 1.3l-.2-.4zM115.7 193.6a.9 .9 0 0 1-.7 1.2"/>
<path d="M116.2 193.1a1.74 1.74 0 0 1-1.4 2.4M117.5 188.2l.3-.1 .3 .2M117.5 188.2l.3 .1M117.5 188.2l-4.5 2.6M117.8 188.3l.1 .2M117.8 188.3h.3M117.8 188.3l-4.5 2.7M117.9 188.5h.3l.1 .2M117.9 194.8v.1M117.9 194.9l-4.6 2.6M117.9 194.8l-4.5 2.6M117.9 188.5l-4.5 2.6"/>
<path d="M118.1 188.3l.2 .3M118.3 194.2l-.1 .3-.3 .3M118.3 188.7v5.5M118.3 194.2l-.4 .7M118.3 194.2h.1M118.3 188.6v5.6M118.3 188.6v.1M58.5 203.1a.25 .25 0 0 1 .4-.1 .25 .25 0 0 1-.1 .4l-.2 .2a.27 .27 0 0 1-.3-.2 .27 .27 0 0 1 .2-.3zM58.6 213.4a.21 .21 0 0 1 .3 0 .21 .21 0 0 1 0 .3 .29 .29 0 0 1-.2 .3 .29 .29 0 0 1-.3-.1zM54.7 259.8l.3 .4M54.7 259.8l.2 .1M55.3 257.3l-.4 1-.2 1.5"/>
<path d="M55.3 257.3l.1 .1M55.4 257.2l-.1 .1M55.4 257.2h.1M55.4 257.4l-.3 1-.2 1.5M55.5 257.2l-.1 .2M55.6 259.4l-.2 .3M55.6 259.4l.1 .1M55.7 258.2l-.1 1.2M55.7 259.5l-.1 .3-.2-.1M55.7 259.5l.3-1.9-.3 .1-.3 1.1v.9M55.7 257.5a.25 .25 0 0 1 .4 0 .25 .25 0 0 1-.1 .4 .25 .25 0 0 1-.4 .2 .25 .25 0 0 1 0-.4zM55.8 257.7l.1-.1v.4"/>
<path d="M55.8 257.9l.1 .1M55.8 257.8h.1M55.9 257.8v.2M56 257.7h.1M56 257.7l-.3 .2v-.1M56 257.7l-.1 .1M56.3 259.6l-1 .6a.25 .25 0 0 1-.3 0 .25 .25 0 0 1-.1-.3M56.5 259.8l-31.7 18.3M56.7 259.2v.1M57 257a1.26 1.26 0 0 1 1.6-.4 1.98 1.98 0 0 0-2.2 1.7l-.1 .2a1.27 1.27 0 0 0 .4 1.4 1.46 1.46 0 0 1-.3-2.1zM57.5 257.5a1.22 1.22 0 0 1 1.8-.4 2.46 2.46 0 0 1-1.9 3.2 1.42 1.42 0 0 1-.3-2.1zM57.8 258.8l.1 .2"/>
<path d="M57.9 257.8a.55 .55 0 0 1 .8-.1 .55 .55 0 0 1 .1 .7v.2a.92 .92 0 0 1-1.3 .8 1.31 1.31 0 0 1 .4-1.6zM58.4 258.1a.55 .55 0 0 0-.7 .2 .55 .55 0 0 0 .2 .7M58.4 258.1a.61 .61 0 0 0-.6 .7M58.4 258.1a.62 .62 0 0 1-.5 .9M58.4 258.1a.64 .64 0 0 0-.6 .7M58.6 257.6a1.26 1.26 0 0 1-1 1.8M58.7 255.6h.2l-.2 .4zM58.7 256.8a1.26 1.26 0 0 0-1.9 .6 2.03 2.03 0 0 0-.2 2.4l.3 .2M58.8 255.5l-.2 .4M59.1 256.9a1.44 1.44 0 0 0-1.8 .8l-.5 .9a1.41 1.41 0 0 0 .4 1.6M59.1 255l.3 .1M59.1 256.9a.29 .29 0 0 1 .3-.3 .29 .29 0 0 1 .3 .3 .29 .29 0 0 1-.2 .3l-.1 .1"/>
<path d="M59.1 255l.2 .1M59.1 255l-3.7 2.2M59.2 257l.2-.2-.1 .4M59.2 257h.1M59.2 257l.1 .1M59.3 255.1h.1M59.3 255.1l-3.8 2.1M59.3 257.1h.1M59.3 257h-.1M59.3 256.9h.1M59.3 257h.1M59.4 255.1a2.04 2.04 0 0 1 .2 2.6h-.1"/>
<path d="M59.4 256.9v-.1l-.1 .3M59.4 257v.2M59.4 256.9h.1l-.1 .1M59.4 256.9l-.1 .1M83.6 258.8a14 14 0 0 0-1.1 5.1M83.6 258.8l.3 .2M83.9 258.5l-.3 .3M83.9 258.5l.3 .2M83.9 259a13.6 13.6 0 0 0-1.1 5.1M84.2 258.7l-.3 .3M84.6 259.6l.4-.2 .2 .3a7.7 7.7 0 0 0-.7 3.8l-.2 .3h-.3a5.7 5.7 0 0 1 .6-4.2zM84.6 259.3a.44 .44 0 0 1 .7-.1 .44 .44 0 0 1 0 .7 .6 .6 0 0 1-.4 .5 .6 .6 0 0 1-.7-.1l.1-.7z"/>
<path d="M84.7 259.8l-.2 .1v.2l.2-.2h-.1M84.7 259.6l.2 .1M84.7 259.8l.2 .1M84.9 259.7v-.3h-.2v.9l.2-.1M84.9 259.9v.3M84.9 259.7l.3-.2v.2M85 259.6h.1M85 259.6l-.3 .2M85 259.6l.2 .1M85.2 259.7l-.3 .2M86.9 258.5a2.78 2.78 0 0 1 3.1-1.2l.2 .1a2.25 2.25 0 0 0-2.8 .9 4.7 4.7 0 0 0-1.4 5.3l.4 .4a2.15 2.15 0 0 1-.9-2.8l.5-1.4zM88.5 258.9a2.43 2.43 0 0 1 3-.7 3.4 3.4 0 0 1 0 3.9 4 4 0 0 1-3.7 2.7 1.88 1.88 0 0 1-1.1-2.4 6 6 0 0 1 1.8-3.5z"/>
<path d="M90.3 259.5a2.26 2.26 0 0 1-.4 2.9l-.9 .6-.7 .1M90.6 255.5l.2-.2a.41 .41 0 0 1 .1 .6 .41 .41 0 0 1-.5 .1zM90.6 257.8a2.13 2.13 0 0 0-3.1 .5 5 5 0 0 0-1.6 5l.4 .5 .6 .3M90.8 255.3l-.4 .7M91.3 258a2.05 2.05 0 0 0-2.6 .5 5.2 5.2 0 0 0-2 5.4l.8 .7M91.4 254.2l.5 .2M91.4 258.1l.6-.6a.62 .62 0 0 1 .4 .5 .62 .62 0 0 1-.4 .7l-.1 .1M91.4 254.2l.3 .2M91.4 254.2l-7.5 4.3M91.5 258.2l.3-.4 .3 .1v.3l-.3 .4M91.6 258.3h.1M91.6 258.3l.1 .1"/>
<path d="M91.7 254.4v-.1a4.6 4.6 0 0 1 1 4.7l-.6 .7M91.7 254.4l-7.5 4.3M91.7 258.2l-.1 .1M91.7 258l.2 .1M91.7 258.2l.2 .1M91.9 258.6h-.1M91.9 258.1v-.3h-.2v.6M91.9 258.3v.3M91.9 258.1l.2-.2-.2 .4M92 258.1l-.3 .1M96.1 251.6v6.4l-4.1 2.4M20.1 279.8l.2 .4"/>
<path d="M20.1 279.8l.1 .1M20.6 277.3l-.5 1.6v.9M20.6 277.3l.1 .1M20.7 277.4l-.4 1.6-.1 .9M20.7 277.2l-.1 .1M20.7 277.2h.2M20.9 277.2l-.2 .2M21 279.4l-.3 .3M21 279.4l.1 .1M21.1 278.2l-.1 1.2M21.1 279.5l-.1 .3-.3-.1M21.1 279.5l.2-1.9a2.31 2.31 0 0 0-.6 2.1"/>
<path d="M21.1 277.5a.25 .25 0 0 1 .4 0 .25 .25 0 0 1-.1 .4 .27 .27 0 0 1-.5 .2 .27 .27 0 0 1 .1-.5zM21.2 278h.1M21.2 277.7h.1M21.2 277.8h.1M21.2 277.7h.2M21.2 277.7v-.1v.4M21.2 277.8v.2M21.3 277.7h.1M21.3 277.7l-.3 .3 .1-.2M21.4 277.7l-.2 .1M21.7 279.6l-1.1 .6a.25 .25 0 0 1-.3 0 .25 .25 0 0 1-.1-.3M21.8 279.8l-3.4 2"/>
<path d="M22 279.2v.1M22.4 277a1.22 1.22 0 0 1 1.5-.4 2.13 2.13 0 0 0-2.3 2.2 1.09 1.09 0 0 0 .4 1.1 1.46 1.46 0 0 1-.2-2.1zM23 277.4a.95 .95 0 0 1 1-.6 .95 .95 0 0 1 .8 .8 2.57 2.57 0 0 1-2.1 2.7 1.42 1.42 0 0 1-.3-2.1zM23.1 278a.56 .56 0 0 1 .6-.4 .56 .56 0 0 1 .5 .5v.2a1.08 1.08 0 0 1-1.3 1.1 1.19 1.19 0 0 1 .2-1.4zM23.8 278.1a.55 .55 0 0 0-.7 .2 .55 .55 0 0 0 .1 .7l-.1-.2M23.8 278.1a.66 .66 0 0 0-.7 .7M23.8 278.1a.55 .55 0 0 1 0 .6 .55 .55 0 0 1-.6 .3l-.1-.2M23.8 278.1a.64 .64 0 0 0-.7 .7M24 277.6a1.3 1.3 0 0 1-1.1 1.8M24.1 276.8a1.26 1.26 0 0 0-1.9 .6 1.8 1.8 0 0 0-.2 2.5l.3 .1M24.2 275.6l-.2 .3M24.4 276.9a1.44 1.44 0 0 0-1.8 .8l-.4 .9a1.41 1.41 0 0 0 .3 1.6"/>
<path d="M24.5 275l.2 .1M24.5 276.9a.28 .28 0 0 1 .3-.3 .28 .28 0 0 1 .2 .3 .28 .28 0 0 1-.2 .3v.1M24.5 275l.1 .1M24.5 275l-3.8 2.2M24.6 277l.2-.2-.1 .4M24.6 277h.1M24.6 277l.1 .1M24.6 275.1h.1M24.6 275.1l-3.7 2.1M24.6 277.1h.1M24.7 277h-.1M24.7 276.9h.1"/>
<path d="M24.7 277h.1M24.7 275.1a2.04 2.04 0 0 1 .2 2.6h-.1M24.7 277.2h.1M24.7 276.9v-.1v.3M24.7 277v.2M24.7 276.9h.2l-.2 .1M24.8 276.9l-.1 .1M82.5 263.9l.2 .5 .4 .2M82.5 263.9l.3 .2M84.3 263l-.1 .3-.3 .4M84.3 263l.3 .1M84.5 260.5l-.3 1.3 .1 1.2"/>
<path d="M84.7 260.1l.2 .1M85.7 263.3l-2 1.2a.51 .51 0 0 1-.6 .1 .51 .51 0 0 1-.3-.5M86.1 263.8l-4.4 2.5M86.5 262.6v.3M88.7 260.2a1.19 1.19 0 0 1 2.1-.3 2.66 2.66 0 0 1-2.3 3.3 1.47 1.47 0 0 1-.4-2zM89 260.5l.4-.3 .6 .2a1.25 1.25 0 0 0-1.1 1.9 .97 .97 0 0 1-.1-1.7zM89.3 260.6a.53 .53 0 0 1 .7-.2 .53 .53 0 0 1 .2 .8 1.22 1.22 0 0 1-1.3 1.1 1.23 1.23 0 0 1 .4-1.7z"/>
<circle cx="186.1" cy="24.9" r=".13"/>
<circle cx="193.6" cy="29.1" r=".23"/>
<circle cx="103.2" cy="75.8" r=".2"/>
<circle cx="104.6" cy="74.4" r=".19"/>
<circle cx="168.3" cy="98.8" r=".12"/>
<circle cx="103.2" cy="115.8" r=".2"/>
<circle cx="104.6" cy="114.4" r=".2"/>
<circle cx="159.2" cy="104" r=".12"/>
<circle cx="58.1" cy="162.1" r=".13"/>
<circle cx="23.5" cy="182.1" r=".13"/>
<circle cx="24.1" cy="275.7" r=".18"/>
</g>
<text font-size="4.8" x="9.4" y="12">Art. 742272 - Placard con 2 puertas corredizas y 2 cajones</text>
<g font-size="4.1">
<text x="14" y="35.7">introduzca a presión</text>
<text x="15.3" y="31.1">5</text>
<text x="20.1" y="31.1">En las puertas G-H</text>
<text x="14" y="39.5">las manijas athenas</text>
<text x="14" y="43.4">en las perforaciones</text>
<text x="14" y="47.3">que se encuentran en</text>
<text x="14" y="51.2">la cara frontal.</text>
<text x="14" y="58.9">En la cara posterior</text>
<text x="14" y="62.8">introduzca el perno del</text>
<text x="14" y="66.6">carro inferior en la</text>
<text x="14" y="70.5">perforación grande y</text>
<text x="14" y="74.4">luego atorníllelo</text>
<text x="14" y="78.3">mediante 2 tornillos 1,</text>
<text x="14" y="82.1">5 cm, el carro debe</text>
<text x="14" y="86">quedar horizontal,</text>
<text x="14" y="89.9">haga lo mismo para el</text>
<text x="14" y="93.8">carro restante.</text>
<text x="14" y="101.5">Luego coloque los</text>
<text x="14" y="105.4">clips en las marcas</text>
<text x="14" y="109.3">superiores. con 4</text>
<text x="14" y="113.1">tornillos 1,5.</text>
<text x="154" y="215.3">CUANDO SE</text>
<text x="167.1" y="211.3">SOLO</text>
<text x="151.7" y="219.4">COLOQUE LA</text>
<text x="159.7" y="227.4">coloque la</text>
<text x="161.8" y="223.4">PUERTA</text>
<text x="169.1" y="231.4">traba</text>
<text x="156.5" y="239.4">sobre el clip</text>
<text x="158.8" y="235.4">deslizando</text>
<text x="152.4" y="243.4">como muestra</text>
<text x="152.6" y="247.4">la figura hasta</text>
<text x="154.9" y="251.4">que la media</text>
<text x="150.8" y="255.4">esfera entre en</text>
<text x="152.2" y="259.4">el circulo de la</text>
<text x="168" y="263.4">traba.</text>
<text x="110.5" y="272.4">Paralelos</text>
</g>
<text font-size="3.6" x="188.8" y="289.3">Pagina 6</text>
<g font-size="3.3">
<text x="149" y="76.2">G</text>
<text x="41.1" y="216.7">G</text>
</g>
</svg>
